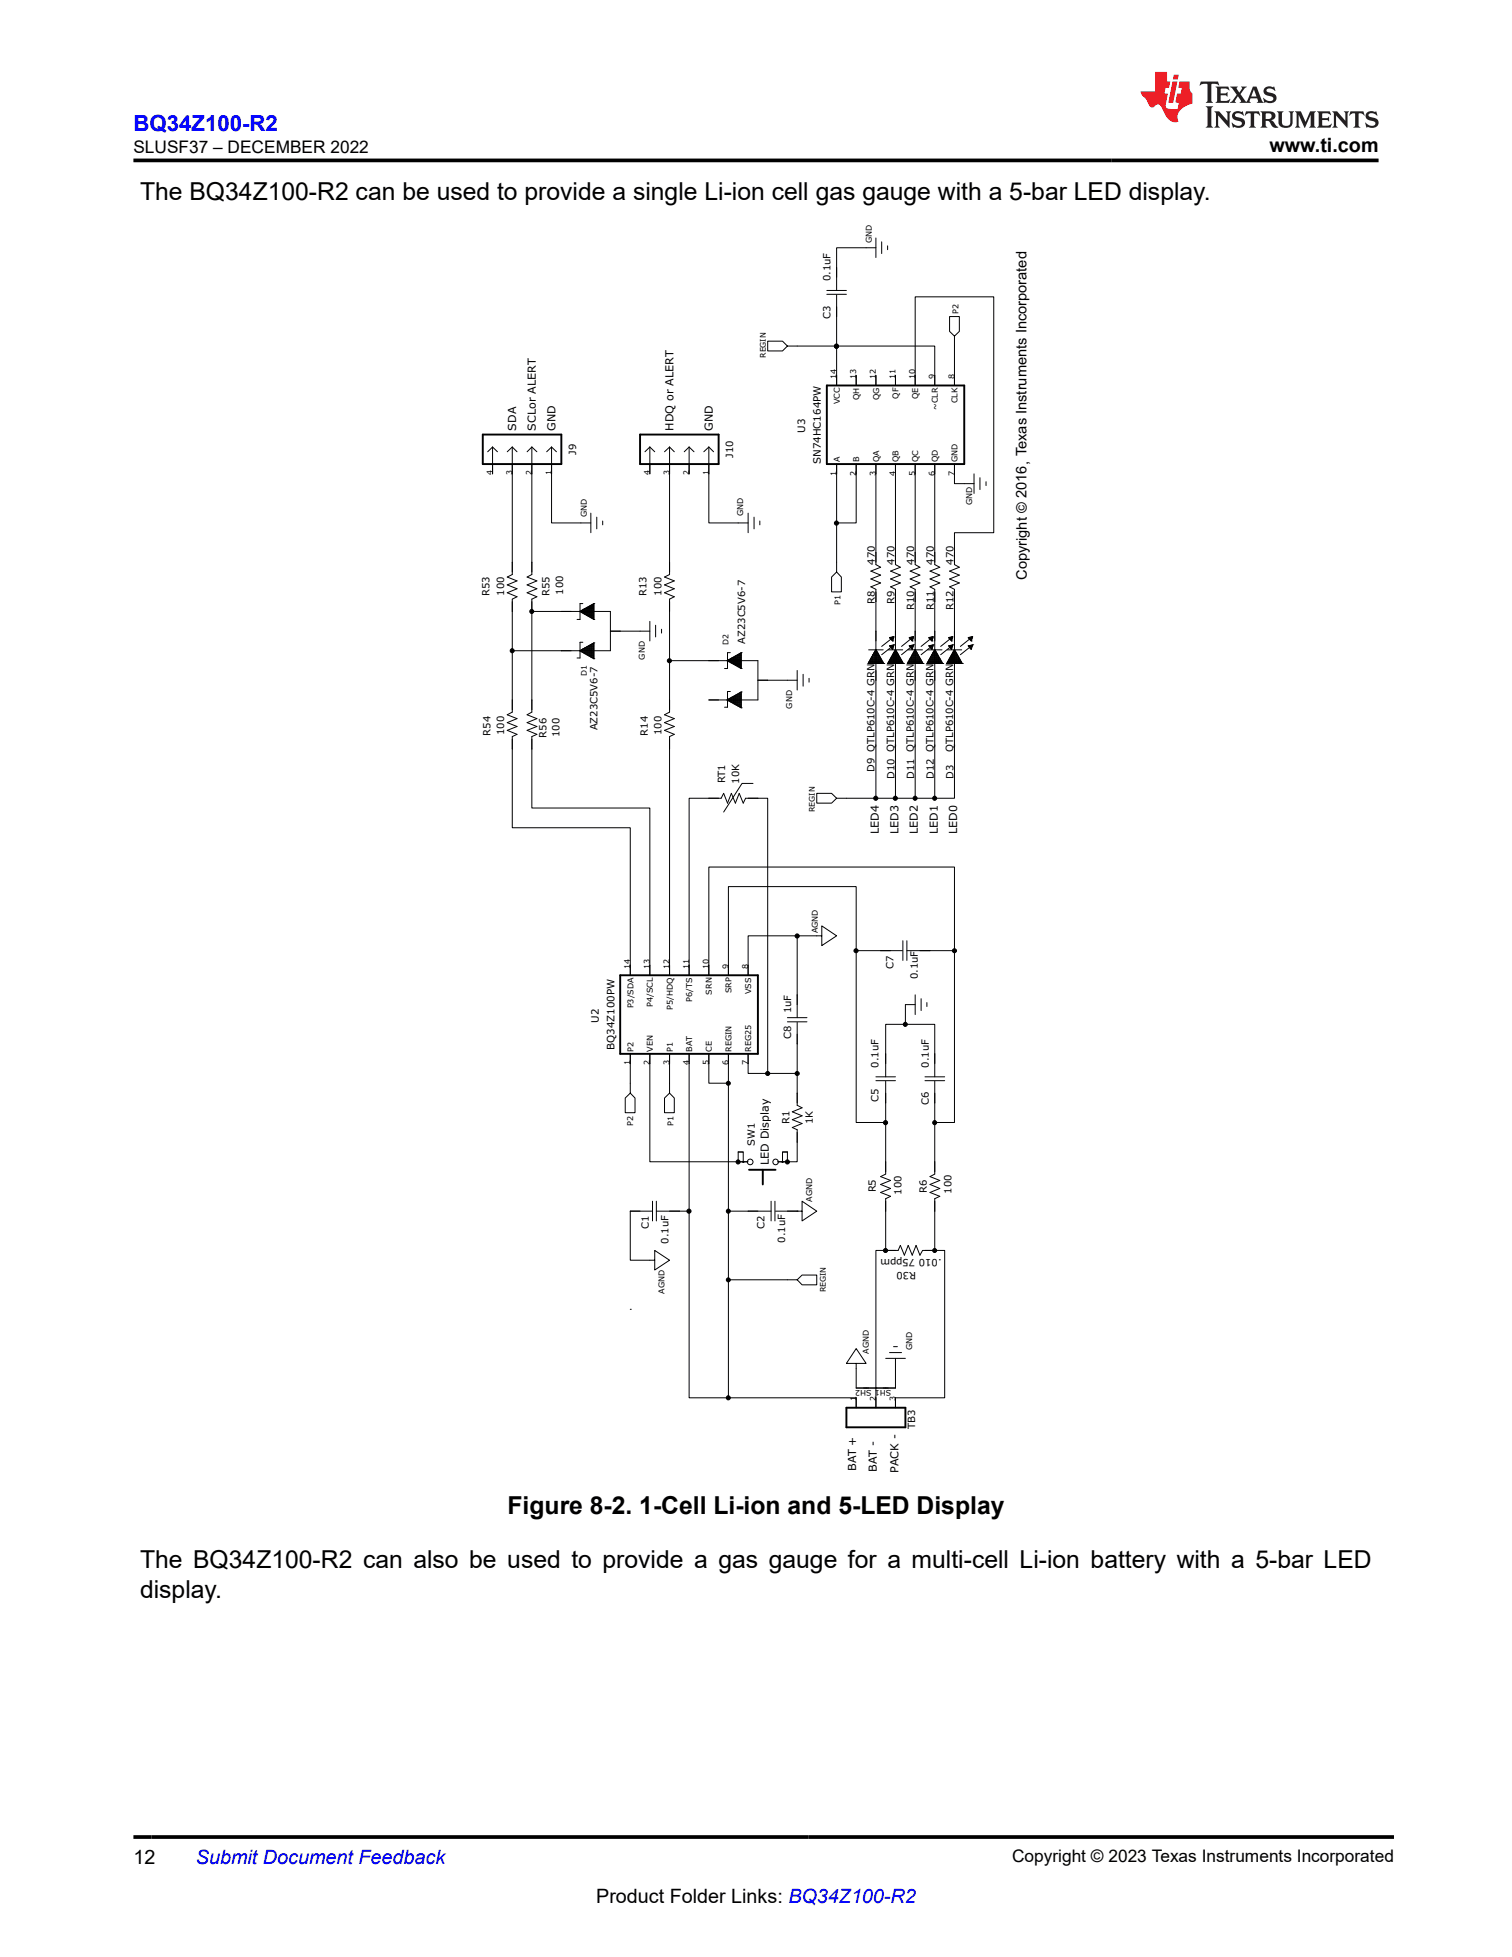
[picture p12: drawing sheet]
<svg xmlns="http://www.w3.org/2000/svg" width="216mm" height="279mm" viewBox="0 0 216 279" stroke-linecap="round" stroke-linejoin="round" font-family="sans-serif">
<g fill="none" stroke="#000" stroke-width=".14">
<path d="M125.1 35.4h-5.6v6.1M125.1 34v2.8M125.9 34.5v1.7M126.7 35.1v.5M118.1 41.5h2.8M118.1 42h2.8M119.5 42.1v7.3h-7.1l-.7-.7h-2.1v1.4h2.1l.7-.7M119.5 55v-5.6h14v5.6M122.3 53.6v1.4M125.1 53.6v1.4M127.9 53.6v1.4M130.7 55v-12.6h11.2v33.7h-5.6v4.5l.7 .4-1.4 .5 1.4 .6-1.4 .6 1.4 .5-1.4 .6 .7 .3v29.9h-5.6"/>
<path d="M136.3 48l-.7-.7v-2.1h1.4v2.1l-.7 .7v7M70.3 63.8v3.9M70.3 63.8l.7 .7M70.3 63.8l-.7 .7M73.1 63.8v18.2l-.7 .4 1.4 .5-1.4 .6 1.4 .6-1.4 .5 1.4 .6-.7 .3v7.4h14.1v-5.6h-11.3M73.1 63.8l.7 .7M73.1 63.8l-.7 .7M75.9 63.8v18.2l-.6 .4 1.4 .5-1.4 .6 1.4 .6-1.4 .5 1.4 .6-.8 .3v16.2l-.6 .3 1.4 .6-1.4 .6 1.4 .5-1.4 .6 1.4 .5-.8 .4v10.2h16.9v23.8M75.9 63.8l.8 .7M75.9 63.8l-.6 .7M78.8 63.8v10.9h5.6M78.8 63.8l.7 .7"/>
<path d="M78.8 63.8l-.7 .7M84.4 73.3v2.8M85.2 73.8v1.7M86.1 74.4v.5M92.8 63.8v3.9M92.8 63.8l.7 .7M92.8 63.8l-.7 .7M95.6 63.8v18.2l-.7 .4 1.4 .5-1.4 .6 1.4 .6-1.4 .5 1.4 .6-.7 .3v8.8M95.6 63.8l.7 .7M95.6 63.8l-.7 .7M98.4 63.8v3.9M98.4 63.8l.7 .7"/>
<path d="M98.4 63.8l-.7 .7M101.2 63.8v10.9h5.6M101.2 63.8l.7 .7M101.2 63.8l-.7 .7M106.8 73.3v2.8M107.7 73.8v1.7M108.5 74.4v.5M119.5 74.7v7l.6 .7v2.1h-1.4v-2.1l.8-.7M119.5 66.3v8.4h2.8v-8.4M125.1 66.3v14.3l.6 .4-1.3 .5 1.3 .6-1.3 .6 1.3 .5-1.3 .6 .7 .3v29.9M127.9 66.3v14.3l.7 .4-1.4 .5 1.4 .6-1.4 .6 1.4 .5-1.4 .6 .7 .3v29.9h-2.8M130.7 66.3v14.3l.7 .4-1.4 .5 1.4 .6-1.4 .6 1.4 .5-1.4 .6 .7 .3v29.9h-2.8"/>
<path d="M133.5 66.3v14.3l.7 .4-1.4 .5 1.4 .6-1.4 .6 1.4 .5-1.4 .6 .7 .3v29.9M136.3 66.3v2.7h2.8M139.1 67.7v2.7M139.9 68.2v1.7M140.8 68.8v.5M73.1 92.9v8.8l-.7 .3 1.4 .6-1.4 .6 1.4 .5-1.4 .6 1.4 .5-.7 .4v13h16.9v21M82.8 87.3l2-1.1v2.2zM82.8 92.9l2-1.1v2.2zM82.9 87.2v.2M82.9 92.8v.2M83 87.2h1.8M83 92.8h1.8"/>
<path d="M83 87.4h1.8M83 93.1h1.8M83.1 87.1v.4M83.1 92.8v.3M83.2 86.2h-.4v2.2h-.4M83.2 91.7h-.4v2.2h-.4M83.2 87v.5M83.2 87h1.6M83.3 87.6h1.5M83.3 93.2h1.5M83.4 87v.6M83.4 92.6v.7"/>
<path d="M83.5 86.9h1.3M83.5 92.5h1.3M83.5 86.9v.8h1.3M83.5 92.5v.8h1.3M83.7 86.8v1M83.7 92.4v1M83.8 87.9h1M83.8 86.7h1M83.8 93.5h1M83.8 92.3h1M83.8 86.7v1.2M83.8 92.3v1.2"/>
<path d="M83.9 86.7v1.3M83.9 92.3v1.3M84 88h.8M84 86.6h.8M84 93.6h.8M84 92.2h.8M84.1 86.6v1.4M84.1 92.2v1.4M84.2 86.5v1.6M84.2 92.1v1.6M84.3 88.1h.5M84.3 86.4h.5"/>
<path d="M84.3 93.8h.5M84.3 92.1h.5M84.4 86.4v1.8M84.4 92v1.8M84.5 86.3v1.9M84.5 92v1.9M84.5 88.3h.3M84.5 86.3h.3M84.5 93.9h.3M84.5 91.9h.3M84.7 86.3v2M84.7 91.9v2"/>
<path d="M84.8 88.4h.1M84.8 86.2h.1M84.8 94h.1M84.8 91.8h.1M84.8 86.2v2.2M84.8 91.8v2.2M84.8 92.6l-1.6 .1v.5M87.2 90.1h5.6M92.8 88.7v2.8M93.6 89.3v1.6M94.5 89.8v.6M101.2 99.9h7v-5.6h-12.6v7.4l-.7 .3 1.4 .6-1.4 .6 1.4 .5-1.4 .6 1.4 .5-.7 .4v34"/>
<path d="M103.8 94.3l2-1.1v2.2zM103.8 99.9l2-1.1v2.3zM104 94.2v.2M104 99.8v.2M104 94.2h1.8M104 99.8h1.8M104.1 94.4h1.7M104.2 94.2v.3M104.2 99.8v.3M104.3 93.2h-.4v2.2h-.4M104.3 98.7h-.4v2.3h-.4M104.3 94.6h1.5"/>
<path d="M104.4 94v.7M104.4 99.6v.7M104.5 93.9h1.3M104.5 99.5h1.3M104.6 93.9v.8h1.2M104.6 99.5v.8h1.2M104.7 93.8v1M104.7 99.4v1M104.8 93.8h1M104.8 94.9h1M104.8 99.4h1M104.9 93.8v1.1"/>
<path d="M104.9 99.4v1.1M105 93.7v1.3M105 99.3v1.3M105.1 93.6h.7M105.1 95h.7M105.1 99.2h.7M105.1 93.6v1.4M105.1 99.2v1.5M105.3 93.5v1.6M105.3 99.1v1.6M105.3 93.5h.5M105.3 95.2h.5"/>
<path d="M105.3 99.1h.5M105.4 93.4v1.8M105.4 99v1.8M105.6 93.3v2M105.6 99v1.9M105.6 93.3h.2M105.6 95.3h.2M105.6 98.9h.2M105.7 93.3v2.1M105.7 98.9v2.1M105.8 95.4h.1M105.8 93.2h.1"/>
<path d="M105.8 98.8h.1M105.8 93.2v2.2M105.8 98.8v2.3M105.8 94l-1.5 .1v.5M105.8 99.7h-1.5v.5M108.2 97.1h5.6M113.8 95.7v2.8M114.7 96.3v1.7M115.5 96.8v.6M123.9 94.7h.1M123.9 94.7h2.3M124 92.8h2.1"/>
<path d="M124 94.6h2.1M124.2 94.3h1.7M124.2 94.2v.5M124.3 94.2h1.6M124.3 94h1.5M124.4 94v.7M124.4 93.9h1.3M124.5 93.8h1.1M124.5 93.7v1M124.6 93.6h1M124.6 93.5h.9v1.2M124.6 93.4v1.3"/>
<path d="M124.7 93.3h.7M124.9 93.1h.3M124.9 92.9v1.8M125 92.9h.1M125.1 92.7l1.1 2h-2.3zM125.2 93v1.7M125.3 93.2h-.5v1.5M125.3 93.2v1.5M125.6 93.7v1M125.7 94v.7M125.9 94.2v.5M126 94.4h-1.9v.3"/>
<path d="M126.1 94.5v.2M126.2 94.7h.1M126.7 94.7h.1M126.7 94.7h2.3M126.8 92.8h2.1M126.8 94.6h2.1M127 94.3h1.8M127 92.2l.7-.1-.2 .6zM127 92.2h.1M127 91l.7-.1-.2 .6zM127 91h.1M127 92.2h.6"/>
<path d="M127 91.1h.6M127 94.2v.5M127.1 94.2h1.5M127.1 92.3h.4M127.1 94h1.5M127.2 91v.2M127.2 92.2v.2M127.2 94v.7M127.2 91.2h.3M127.2 93.9h1.3M127.2 92.5h.3M127.3 93.8h1.1"/>
<path d="M127.3 91v.4M127.3 92.2v.3M127.3 93.7v1M127.3 91.4h.2M127.4 92.6h.1M127.4 93.6h1M127.4 90.9h.3M127.5 91.5h.1M127.5 93.5h.8v1.2M127.5 90.9v.6M127.5 92.1v.6M127.5 93.4v1.3"/>
<path d="M127.5 91l-1.6 1.3M127.5 92.2l-1.6 1.3M127.5 93.3h.7M127.6 90.9v.2M127.6 92.1v.2M127.6 93.2v1.5M127.6 93.2h.5M127.7 92.1h.1M127.7 93.1h.3M127.7 92.9v1.8M127.8 92.9h.2M127.9 92.7l1.1 2h-2.3z"/>
<path d="M128 93v1.7M128.1 93.2v1.5M128.4 93.7v1M128.6 94v.7M128.7 94.2v.5M128.8 94.4h-1.9v.3M128.9 94.5v.2M129 94.7h.1M129.6 94.7h.1M129.6 94.7h2.2M129.6 92.8h2.1M129.6 94.6h2.1"/>
<path d="M129.8 94.3h1.7M129.8 92.2l.6-.1-.1 .6zM129.8 92.2h.1M129.8 91l.6-.1-.1 .6zM129.8 91h.1M129.8 92.2h.6M129.8 91.1h.6M129.8 94.2v.5M129.9 94.2h1.6M129.9 92.3h.5M129.9 94h1.5M130 91.2h.4"/>
<path d="M130 91v.2M130 92.2v.2M130 94v.7M130 93.9h1.3M130 92.5h.3M130.1 93.8h1.1M130.1 91.4h.2M130.1 91v.4M130.1 92.2v.3M130.1 93.7v1M130.2 92.6h.1M130.2 93.6h1"/>
<path d="M130.2 90.9h.2M130.3 91.5h.1M130.3 93.5h.8v1.2M130.3 90.9v.6M130.3 92.1v.6M130.3 93.4v1.3M130.3 91l-1.6 1.3M130.3 92.2l-1.6 1.3M130.3 93.3h.7M130.4 90.9v.2M130.4 92.1v.2M130.4 93.2v1.5"/>
<path d="M130.4 93.2h.5M130.4 92.1h.1M130.5 93.1h.3M130.5 92.9v1.8M130.6 92.9h.2M130.7 92.7l1.1 2h-2.2zM130.8 93v1.7M131 93.2v1.5M131.2 93.7v1M131.4 94v.7M131.5 94.2v.5M131.6 94.4h-1.9v.3"/>
<path d="M131.7 94.5v.2M131.8 94.7h.1M132.4 94.7h.1M132.4 94.7h2.2M132.4 92.8h2.1M132.4 94.6h2.1M132.5 94.5v.2M132.5 94.4h1.9M132.6 94.3h1.8M132.6 92.2l.7-.1-.2 .6zM132.6 92.2h.1M132.6 91l.7-.1-.2 .6z"/>
<path d="M132.6 91h.1M132.6 92.2h.6M132.6 91.1h.6M132.6 94.2v.5M132.7 94.2h1.6M132.7 92.3h.5M132.8 94h1.4M132.8 91.2h.4M132.8 91v.2M132.8 92.2v.2M132.8 94v.7M132.8 93.9h1.3"/>
<path d="M132.8 92.5h.3M132.9 93.8h1.1M132.9 91.4h.2M132.9 91v.4M132.9 92.2v.3M132.9 93.7v1M133 92.6h.1M133 93.6h1M133.1 90.9h.2M133.1 91.5h.1M133.1 93.5h.8v1.2M133.1 90.9v.6"/>
<path d="M133.1 92.1v.6M133.1 93.4v1.3M133.1 91l-1.6 1.3M133.1 92.2l-1.6 1.3M133.1 93.3h.7M133.2 90.9v.2M133.2 92.1v.2M133.2 93.2v1.5M133.2 93.2h.5M133.3 92.1h.1M133.3 93.1h.3M133.3 92.9v1.8"/>
<path d="M133.4 92.9h.2M133.5 92.7l1.1 2h-2.2zM133.6 93v1.7M133.7 93.2v1.5M134 93.7v1M134.2 94v.7M134.3 94.2v.5M134.5 94.5v.2M134.6 94.7h.1M135.2 94.7h.1M135.2 94.7h2.2M135.3 92.8h2"/>
<path d="M135.3 94.6h2M135.3 94.5v.2M135.3 94.4h1.9M135.4 94.3h1.8M135.5 92.2l.6-.1-.2 .6zM135.5 92.2h.1M135.5 91l.6-.1-.2 .6zM135.5 91h.1M135.5 92.2h.5M135.5 91.1h.5M135.5 94.2v.5M135.5 94.2h1.6"/>
<path d="M135.5 92.3h.5M135.5 94h1.5M135.6 91.2h.4M135.6 91v.2M135.6 92.2v.2M135.6 94v.7M135.6 93.9h1.3M135.6 92.5h.4M135.7 93.8h1.2M135.7 91.4h.2M135.7 91v.4M135.7 92.2v.3"/>
<path d="M135.7 93.7v1M135.8 92.6h.1M135.8 93.6h1M135.8 90.9h.3M135.9 91.5h.1M135.9 93.5h.8v1.2M135.9 90.9v.6M135.9 92.1v.6M135.9 93.4v1.3M135.9 91l-1.6 1.3M135.9 92.2l-1.6 1.3M136 93.3h.6"/>
<path d="M136 90.9v.2M136 92.1v.2M136 93.2v1.5M136 93.2h.5M136.1 92.1h.1M136.1 93.1h.3M136.1 92.9v1.8M136.2 92.9h.2M136.3 92.7l1.1 2h-2.2zM136.4 93v1.7M136.6 93.2v1.5M136.9 93.7v1"/>
<path d="M137 94v.7M137.1 94.2v.5M137.3 94.5v.2M137.4 94.7h.1M138.3 92.2l.6-.1-.2 .6zM138.3 92.2h.1M138.3 91l.6-.1-.2 .6zM138.3 91h.1M138.3 92.2h.5M138.3 91.1h.5M138.3 92.3h.5M138.4 91.2h.4"/>
<path d="M138.4 91v.2M138.4 92.2v.2M138.4 92.5h.4M138.5 91.4h.2M138.5 91v.4M138.5 92.2v.3M138.6 92.6h.1M138.7 90.9h.2M138.7 91.5h.1M138.7 90.9v.6M138.7 92.1v.6M138.7 91l-1.6 1.3"/>
<path d="M138.7 92.2l-1.6 1.3M138.8 90.9v.2M138.8 92.1v.2M138.9 92.1h.1M104.1 100.1h1.7M104.3 100.2h1.5M104.8 100.5h1M105.1 100.6h.7M105.3 100.8h.5M105.6 100.9h.2M105.8 101.1h.1M107.5 111.8h-1.5l-2.7 4.1"/>
<path d="M119.5 114l-.8 .7h-2.1v-1.4h2.1l.8 .7h5.6M98.4 139.2v-25.2h4.6l.3-.7 .6 1.4 .5-1.4 .6 1.4 .6-1.4 .5 1.4 .4-.7h3.1v39.3h4.2M113.8 133.6h-7v5.6M117.3 133.6v-1.4l2.2 1.4-2.2 1.4v-1.4h-3.5v11.7M122.3 135.7v24.6h4.2M122.3 135.7v-9.1h-18.3v12.6M122.3 135.7h6.6M128.9 134.3v2.8M129.5 135.7h6.8M129.5 134.3v2.8M136.3 135.7v24.6h-2.8M136.3 135.7v-11.9h-35.1v15.4"/>
<path d="M90 150.5v5.6l.7 .7v2.1h-1.4v-2.1l.7-.7M92.8 150.5v15.4h12.6M95.6 150.5v5.6l.7 .7v2.1h-1.4v-2.1l.7-.7M98.4 150.5v22.4h-4.7M101.2 150.5v4.1h2.8M104 150.5v49.1M106.8 150.5v2.8h2.8M112.4 145.3h2.8M112.4 145.9h2.8M113.8 146v11.8l.7 .4-1.4 .5 1.4 .6-1.4 .6 1.4 .5-1.4 .6 .7 .3v4.6h-1.4M125.1 153.7h2.8M125.1 154.3h2.8"/>
<path d="M126.5 154.4v13.2l-.8 .4 1.5 .5-1.5 .6 1.5 .6-1.5 .5 1.5 .6-.7 .3v7.4M129.3 146.2h-2.8v7.5M130.7 143.4h-1.4v2.8h4.2v7.5M130.7 142v2.8M131.5 142.6v1.7M132.1 153.7h2.8M132.1 154.3h2.8M132.4 143.1v.6M133.5 154.4v13.2l-.7 .4 1.4 .5-1.4 .6 1.4 .6-1.4 .5 1.4 .6-.7 .3v7.4M93.1 172.9h-3.1v7h3.5v-1.4l2.1 1.4-2.1 1.4v-1.4M93.2 171.5v2.8M93.7 171.5v2.8"/>
<path d="M98.4 172.9v26.7h5.6M104 172.9h6.1M105.4 164.5h.7v1.4M105.4 164.5v1.4M105.4 165.9h1.4M105.4 164.5h.7M106.1 165.8h.1v.2h-.1zM110.1 171.5v2.8M110.7 171.5v2.8M110.7 172.9h3.8v1.4l2.1-1.4-2.1-1.4v1.4M111 165.9h1.4M111.7 165.8h.1v.2h-.1z"/>
<path d="M111.7 164.5h.7M112.4 164.5h-.7v1.4M112.4 164.5v1.4M113.8 172.9h.1M126.5 178.5h-1.4v22.5M126.5 178.5h1.7l.4-.7 .5 1.4 .6-1.4 .6 1.4 .5-1.4 .6 1.4 .3-.7h1.8M133.5 178.5h1.4v21.1h-7v1.4M90 186.9h.1M104 182.7h9.8l.7-.7h2.1v1.4h-2.1l-.7-.7M104 199.6h18.3v1.4M125.1 198.2h.1M126.5 193.9h2.8"/>
<path d="M127 193.1h1.7M127.6 192.3h.5M127.9 193.9v4.3h-5.6v-3.5h1.4l-1.4-2.2-1.4 2.2h1.4"/>
<circle cx="119.4" cy="49.4" r=".3"/>
<circle cx="119.4" cy="74.7" r=".3"/>
<circle cx="73.1" cy="92.9" r=".29"/>
<circle cx="75.9" cy="87.3" r=".29"/>
<circle cx="95.6" cy="94.3" r=".29"/>
<circle cx="125" cy="114" r=".3"/>
<circle cx="127.8" cy="114" r=".3"/>
<circle cx="130.7" cy="114" r=".29"/>
<circle cx="133.5" cy="114" r=".29"/>
<circle cx="113.8" cy="133.6" r=".3"/>
<circle cx="122.2" cy="135.7" r=".29"/>
<circle cx="136.3" cy="135.7" r=".29"/>
<circle cx="104" cy="154.7" r=".29"/>
<circle cx="109.6" cy="153.3" r=".29"/>
<circle cx="113.8" cy="153.3" r=".29"/>
<circle cx="129.3" cy="146.2" r=".29"/>
<circle cx="98.4" cy="172.9" r=".3"/>
<circle cx="104" cy="172.9" r=".29"/>
<circle cx="105.4" cy="165.9" r=".29"/>
<circle cx="107.1" cy="165.9" r=".4"/>
<circle cx="110.7" cy="165.9" r=".4"/>
<circle cx="112.4" cy="165.9" r=".3"/>
<circle cx="126.4" cy="178.5" r=".29"/>
<circle cx="126.4" cy="160.3" r=".3"/>
<circle cx="133.5" cy="160.3" r=".29"/>
<circle cx="133.5" cy="178.5" r=".29"/>
<circle cx="104" cy="199.6" r=".29"/>
<circle cx="104" cy="182.7" r=".29"/>
</g>
<path d="M118.1 55h19.6v11.3h-19.6zM68.9 62h11.3v4.3h-11.3zM91.4 62h11.2v4.3h-11.2zM88.6 139.2h19.6v11.3h-19.6zM107 167h3.7M108.9 167v2.1M120.9 201h8.4v2.8h-8.4z" fill="none" stroke="#000" stroke-width=".28"/>
<g fill="#000">
<circle cx="119.4" cy="49.4" r=".3"/>
<circle cx="119.4" cy="74.7" r=".3"/>
<circle cx="73.1" cy="92.9" r=".29"/>
<circle cx="75.9" cy="87.3" r=".29"/>
<circle cx="95.6" cy="94.3" r=".29"/>
<circle cx="125" cy="114" r=".3"/>
<circle cx="127.8" cy="114" r=".3"/>
<circle cx="130.7" cy="114" r=".29"/>
<circle cx="133.5" cy="114" r=".29"/>
<circle cx="113.8" cy="133.6" r=".3"/>
<circle cx="122.2" cy="135.7" r=".29"/>
<circle cx="136.3" cy="135.7" r=".29"/>
<circle cx="104" cy="154.7" r=".29"/>
<circle cx="109.6" cy="153.3" r=".29"/>
<circle cx="113.8" cy="153.3" r=".29"/>
<circle cx="129.3" cy="146.2" r=".29"/>
<circle cx="98.4" cy="172.9" r=".3"/>
<circle cx="104" cy="172.9" r=".29"/>
<circle cx="105.4" cy="165.9" r=".29"/>
<circle cx="112.4" cy="165.9" r=".3"/>
<circle cx="126.4" cy="178.5" r=".29"/>
<circle cx="126.4" cy="160.3" r=".3"/>
<circle cx="133.5" cy="160.3" r=".29"/>
<circle cx="133.5" cy="178.5" r=".29"/>
<circle cx="104" cy="199.6" r=".29"/>
<circle cx="104" cy="182.7" r=".29"/>
</g>
<path d="M171.5 11.6l-.2 .6a1.04 1.04 0 0 1 1.1-.2v2.3l-.2 .4h1l-.2-.4v-2.2a.65 .65 0 0 1 .9 0l.2 .1-.2-.6zM173.6 12.4l.2 .3v1.6l-.2 .4h1.9l.1-.6a1.17 1.17 0 0 1-1.3 .3v-.8h.6l.4 .2v-.7l-.4 .2h-.6v-.5l.2-.2a1.36 1.36 0 0 1 1.1 .3l-.2-.5zM175.7 12.4l.9 1.1-.6 .8-.4 .4h.9l-.2-.2 .5-.8 .4 .8-.2 .2h1.6l-.2-.2 .2-.5h.9l.1 .5-.1 .2h.9l-.2-.4-.8-1.9h-.5l-.7 1.8-.2 .3-.9-1.1 .9-1h-.8l.2 .2-.4 .6-.4-.6 .2-.2zM179 12.8l.4 1h-.7zM180.7 12.5a.65 .65 0 0 0-.2 .7 .65 .65 0 0 0 .6 .5l.6 .1 .1 .3a.73 .73 0 0 1-1.2 0l-.2-.1 .1 .7 .2-.1h.2a.96 .96 0 0 0 1.4-.6 .7 .7 0 0 0-.7-.7l-.6-.2-.2-.2 .1-.1a1.09 1.09 0 0 1 1.2 .2l-.2-.6-.1 .1-.1-.1a1.05 1.05 0 0 0-1 .1zM172.2 15.2l.2 .4v2.2l-.2 .4h1l-.2-.4v-2.2l.2-.4zM173.4 15.9l.2 .4v1.5l-.2 .4h.8l-.3-.4 .1-1.3 1.6 1.8v-2l.2-.4h-.7l.1 .2 .1 1.1-1.2-1.3zM176.2 16a.65 .65 0 0 0-.2 .8 .65 .65 0 0 0 .6 .4l.6 .2 .1 .2a.73 .73 0 0 1-1.2 .1l-.2-.2 .1 .7 .2-.1 .2 .1a.96 .96 0 0 0 1.4-.7 .7 .7 0 0 0-.7-.7l-.6-.1-.2-.3 .1-.1a1.09 1.09 0 0 1 1.2 .2l-.1-.6-.2 .1-.1-.1a1.07 1.07 0 0 0-1 .1zM177.9 15.9l-.1 .6a.63 .63 0 0 1 .8-.3v1.6v.2l-.3 .2h1l-.2-.2v-.2v-1.6a.66 .66 0 0 1 .8 .3l-.1-.6zM180 15.9l.2 .4v1.5l-.2 .4h1l-.2-.2-.1-.7h.3a.87 .87 0 0 1 .6 .7 .64 .64 0 0 0 .9 .1l-.2-.1-.5-.7-.3-.1a.61 .61 0 0 0 .6-.6 .61 .61 0 0 0-.5-.7zM180.8 16.2h.1a.47 .47 0 0 1 .5 .1 .47 .47 0 0 1 .1 .5l-.1 .1-.7 .1zM182.3 15.9l.2 .2a2.27 2.27 0 0 0 .4 2 1.04 1.04 0 0 0 1.7-.7v-1.3l.2-.2h-.8l.2 .4v1.1a.6 .6 0 0 1-.6 .6 .6 .6 0 0 1-.6-.6v-1.1l.3-.4zM184.9 15.9l.2 .4v1.5l-.2 .4h.8l-.3-.4v-1.4l.9 1.9 .9-1.9v1.4l-.3 .4h1l-.2-.4v-1.5l.2-.4h-.8l-.7 1.5-.6-1.5zM188.1 15.9l.2 .4v1.5l-.2 .4h1.9l.1-.6a1.17 1.17 0 0 1-1.3 .3v-.8h.6l.4 .2v-.6l-.4 .2h-.6v-.6l.2-.1a1.36 1.36 0 0 1 1.1 .2l-.2-.5zM190.2 15.9l.3 .4v1.5l-.3 .4h.8l-.2-.4v-1.3l1.6 1.8v-2l.2-.4h-.7l.2 .2v1.1l-1.2-1.3zM192.8 15.9l-.1 .6a.63 .63 0 0 1 .8-.3v1.6v.2l-.3 .2h1l-.2-.2v-.2v-1.6a.81 .81 0 0 1 .9 .3l-.2-.6zM195.2 16a.65 .65 0 0 0-.2 .8 .65 .65 0 0 0 .6 .4l.6 .2 .2 .2a.73 .73 0 0 1-1.2 .1l-.3-.2 .2 .7 .2-.1 .1 .1a.96 .96 0 0 0 1.4-.7 .7 .7 0 0 0-.7-.7l-.6-.1-.1-.3 .1-.1a1.09 1.09 0 0 1 1.2 .2l-.2-.6-.2 .1-.1-.1a1.06 1.06 0 0 0-1 .1z" fill="#231f20"/>
<path d="M164.9 10.3v2.7h-2a1.67 1.67 0 0 0 .7 1.1l.2 .3a1.21 1.21 0 0 0 .7 1l.3-.1a.59 .59 0 0 1 .5-.4 .59 .59 0 0 1 .5 .3l.2 .4a2.42 2.42 0 0 0 1.7 1.9l.5-.1a1.76 1.76 0 0 1 1.1-2.3l1-.3v-1.5a.91 .91 0 0 1-.4-.8v-.9h-1.5l-.2 .9h.6l-.2 .9h-.5l-.2 .9v.3l.4 .1-.1 .9h-.7a.92 .92 0 0 1-1.1-.4l.4-1.8h-.5l.1-.9h.5l.2-.9h-.5v-1.3zM167.4 11.6l-.6 3.1h.7l.6-3.1zM167.6 10.7l-.1 .6h.7l.1-.6z" fill="#ed1c24"/>
<path d="M19 22.9h177.8M19 262.3h180" fill="none" stroke="#000" stroke-width=".53"/>
<g font-size="3.5">
<text x="20" y="28.5">The BQ34Z100-R2 can be used to provide a single Li-ion cell gas gauge with a 5-bar LED display.</text>
<text x="72.5" y="216.1">Figure 8-2. 1-Cell Li-ion and 5-LED Display</text>
<text x="20" y="223.9">The BQ34Z100-R2 can also be used to provide a gas gauge for a multi-cell Li-ion battery with a 5-bar LED</text>
<text x="20" y="228.1">display.</text>
</g>
<text font-size="3.2" fill="#00f" x="19" y="18.7">BQ34Z100-R2</text>
<g font-size="2.8">
<text x="181.3" y="21.8">www.ti.com</text>
<text x="19" y="266.1">12</text>
<text x="85.1" y="271.7">Product Folder Links: BQ34Z100-R2</text>
</g>
<text font-size="2.8" fill="#00f" x="28" y="266.1">Submit Document Feedback</text>
<g font-size="2.5">
<text x="19" y="21.9">SLUSF37 – DECEMBER 2022</text>
<text x="144.5" y="265.8">Copyright © 2023 Texas Instruments Incorporated</text>
</g>
<text font-size="2.1" x="146.6" y="82.8" transform="rotate(-90 146.6 82.8)">Copyright © 2016, Texas Instruments Incorporated</text>
<g font-size="1.6">
<text x="73.7" y="61.5" transform="rotate(-90 73.7 61.5)">SDA</text>
<text x="76.5" y="61.5" transform="rotate(-90 76.5 61.5)">SCLor ALERT</text>
<text x="79.3" y="61.5" transform="rotate(-90 79.3 61.5)">GND</text>
<text x="96.2" y="61.5" transform="rotate(-90 96.2 61.5)">HDQ or ALERT</text>
<text x="101.8" y="61.5" transform="rotate(-90 101.8 61.5)">GND</text>
<text x="125.5" y="119.1" transform="rotate(-90 125.5 119.1)">LED4</text>
<text x="128.3" y="119.1" transform="rotate(-90 128.3 119.1)">LED3</text>
<text x="131.1" y="119.1" transform="rotate(-90 131.1 119.1)">LED2</text>
<text x="133.9" y="119.1" transform="rotate(-90 133.9 119.1)">LED1</text>
<text x="136.7" y="119.1" transform="rotate(-90 136.7 119.1)">LED0</text>
<text x="109.8" y="166.3" transform="rotate(-90 109.8 166.3)">LED Display</text>
<text x="122.3" y="210" transform="rotate(-90 122.3 210)">BAT +</text>
<text x="125.2" y="210.1" transform="rotate(-90 125.2 210.1)">BAT -</text>
<text x="128.3" y="210.3" transform="rotate(-90 128.3 210.3)">PACK -</text>
</g>
<g font-size="1.5">
<text x="115" y="61.8" transform="rotate(-90 115 61.8)">U3</text>
<text x="117.2" y="66.3" transform="rotate(-90 117.2 66.3)">SN74HC164PW</text>
<text x="85.5" y="146" transform="rotate(-90 85.5 146)">U2</text>
<text x="87.7" y="149.9" transform="rotate(-90 87.7 149.9)">BQ34Z100PW</text>
</g>
<g font-size="1.4">
<text x="118.6" y="40.2" transform="rotate(-90 118.6 40.2)">0.1uF</text>
<text x="118.6" y="45.6" transform="rotate(-90 118.6 45.6)">C3</text>
<text x="82.3" y="64.9" transform="rotate(-90 82.3 64.9)">J9</text>
<text x="104.7" y="65.4" transform="rotate(-90 104.7 65.4)">J10</text>
<text x="124.9" y="80.6" transform="rotate(-90 124.9 80.6)">470</text>
<text x="127.7" y="80.6" transform="rotate(-90 127.7 80.6)">470</text>
<text x="130.5" y="80.6" transform="rotate(-90 130.5 80.6)">470</text>
<text x="133.3" y="80.6" transform="rotate(-90 133.3 80.6)">470</text>
<text x="136.1" y="80.6" transform="rotate(-90 136.1 80.6)">470</text>
<text x="69.9" y="85.1" transform="rotate(-90 69.9 85.1)">R53</text>
<text x="72" y="85" transform="rotate(-90 72 85)">100</text>
<text x="78.4" y="85.1" transform="rotate(-90 78.4 85.1)">R55</text>
<text x="80.4" y="84.9" transform="rotate(-90 80.4 84.9)">100</text>
<text x="92.3" y="85.1" transform="rotate(-90 92.3 85.1)">R13</text>
<text x="94.5" y="85" transform="rotate(-90 94.5 85)">100</text>
<text x="124.9" y="86.2" transform="rotate(-90 124.9 86.2)">R8</text>
<text x="127.7" y="86.2" transform="rotate(-90 127.7 86.2)">R9</text>
<text x="130.5" y="87.1" transform="rotate(-90 130.5 87.1)">R10</text>
<text x="133.3" y="87.1" transform="rotate(-90 133.3 87.1)">R11</text>
<text x="136.1" y="87.1" transform="rotate(-90 136.1 87.1)">R12</text>
<text x="106.4" y="91.9" transform="rotate(-90 106.4 91.9)">AZ23C5V6-7</text>
<text x="70" y="105" transform="rotate(-90 70 105)">R54</text>
<text x="72" y="104.9" transform="rotate(-90 72 104.9)">100</text>
<text x="78" y="105.3" transform="rotate(-90 78 105.3)">R56</text>
<text x="79.9" y="105.2" transform="rotate(-90 79.9 105.2)">100</text>
<text x="85.3" y="104.3" transform="rotate(-90 85.3 104.3)">AZ23C5V6-7</text>
<text x="92.5" y="105" transform="rotate(-90 92.5 105)">R14</text>
<text x="94.5" y="104.9" transform="rotate(-90 94.5 104.9)">100</text>
<text x="136.1" y="107.4" transform="rotate(-90 136.1 107.4)">QTLP610C-4 GRN</text>
<text x="103.6" y="111.8" transform="rotate(-90 103.6 111.8)">RT1</text>
<text x="105.5" y="111.9" transform="rotate(-90 105.5 111.9)">10K</text>
<text x="124.9" y="110.2" transform="rotate(-90 124.9 110.2)">D9 QTLP610C-4 GRN</text>
<text x="127.7" y="111.2" transform="rotate(-90 127.7 111.2)">D10 QTLP610C-4 GRN</text>
<text x="130.5" y="111.2" transform="rotate(-90 130.5 111.2)">D11 QTLP610C-4 GRN</text>
<text x="133.3" y="111.2" transform="rotate(-90 133.3 111.2)">D12 QTLP610C-4 GRN</text>
<text x="136.1" y="111.2" transform="rotate(-90 136.1 111.2)">D3</text>
<text x="127.6" y="138.3" transform="rotate(-90 127.6 138.3)">C7</text>
<text x="131.1" y="139.8" transform="rotate(-90 131.1 139.8)">0.1uF</text>
<text x="113" y="148.3" transform="rotate(-90 113 148.3)">C8</text>
<text x="113" y="144.7" transform="rotate(-90 113 144.7)">1uF</text>
<text x="125.5" y="152.4" transform="rotate(-90 125.5 152.4)">0.1uF</text>
<text x="132.6" y="152.4" transform="rotate(-90 132.6 152.4)">0.1uF</text>
<text x="112.7" y="160.5" transform="rotate(-90 112.7 160.5)">R1</text>
<text x="116.1" y="160.5" transform="rotate(-90 116.1 160.5)">1K</text>
<text x="125.5" y="157.3" transform="rotate(-90 125.5 157.3)">C5</text>
<text x="132.6" y="157.8" transform="rotate(-90 132.6 157.8)">C6</text>
<text x="107.8" y="163.6" transform="rotate(-90 107.8 163.6)">SW1</text>
<text x="125" y="170.2" transform="rotate(-90 125 170.2)">R5</text>
<text x="128.7" y="170.6" transform="rotate(-90 128.7 170.6)">100</text>
<text x="132.3" y="170.4" transform="rotate(-90 132.3 170.4)">R6</text>
<text x="135.9" y="170.4" transform="rotate(-90 135.9 170.4)">100</text>
<text x="92.7" y="175.5" transform="rotate(-90 92.7 175.5)">C1</text>
<text x="95.5" y="177.6" transform="rotate(-90 95.5 177.6)">0.1uF</text>
<text x="109.2" y="175.5" transform="rotate(-90 109.2 175.5)">C2</text>
<text x="112.1" y="177.4" transform="rotate(-90 112.1 177.4)">0.1uF</text>
<text x="134.5" y="179.8" transform="rotate(-180 134.5 179.8)">.010 75ppm</text>
<text x="130.8" y="181.6" transform="rotate(-180 130.8 181.6)">R30</text>
<text x="130.7" y="204.1" transform="rotate(-90 130.7 204.1)">TB3</text>
</g>
<g font-size="1.1">
<text x="124.5" y="34.7" transform="rotate(-90 124.5 34.7)">GND</text>
<text x="136.9" y="44.8" transform="rotate(-90 136.9 44.8)">P2</text>
<text x="109.3" y="51.1" transform="rotate(-90 109.3 51.1)">REGIN</text>
<text x="119.5" y="54.1" transform="rotate(-90 119.5 54.1)">14</text>
<text x="119.9" y="57.7" transform="rotate(-90 119.9 57.7)">VCC</text>
<text x="122.3" y="54.1" transform="rotate(-90 122.3 54.1)">13</text>
<text x="122.7" y="57.1" transform="rotate(-90 122.7 57.1)">QH</text>
<text x="125.1" y="54.1" transform="rotate(-90 125.1 54.1)">12</text>
<text x="125.5" y="57.1" transform="rotate(-90 125.5 57.1)">QG</text>
<text x="127.9" y="54.1" transform="rotate(-90 127.9 54.1)">11</text>
<text x="128.3" y="56.9" transform="rotate(-90 128.3 56.9)">QF</text>
<text x="130.7" y="54.1" transform="rotate(-90 130.7 54.1)">10</text>
<text x="131.1" y="57" transform="rotate(-90 131.1 57)">QE</text>
<text x="133.5" y="54.1" transform="rotate(-90 133.5 54.1)">9</text>
<text x="133.9" y="58.5" transform="rotate(-90 133.9 58.5)">~CLR</text>
<text x="136.3" y="54.1" transform="rotate(-90 136.3 54.1)">8</text>
<text x="136.7" y="57.6" transform="rotate(-90 136.7 57.6)">CLK</text>
<text x="119.9" y="66" transform="rotate(-90 119.9 66)">A</text>
<text x="122.7" y="66" transform="rotate(-90 122.7 66)">B</text>
<text x="125.5" y="66" transform="rotate(-90 125.5 66)">QA</text>
<text x="128.3" y="66" transform="rotate(-90 128.3 66)">QB</text>
<text x="131.1" y="66" transform="rotate(-90 131.1 66)">QC</text>
<text x="133.9" y="66" transform="rotate(-90 133.9 66)">QD</text>
<text x="136.7" y="66" transform="rotate(-90 136.7 66)">GND</text>
<text x="70.3" y="67.9" transform="rotate(-90 70.3 67.9)">4</text>
<text x="73.1" y="67.9" transform="rotate(-90 73.1 67.9)">3</text>
<text x="75.9" y="67.9" transform="rotate(-90 75.9 67.9)">2</text>
<text x="78.8" y="67.9" transform="rotate(-90 78.8 67.9)">1</text>
<text x="92.8" y="67.9" transform="rotate(-90 92.8 67.9)">4</text>
<text x="95.6" y="67.9" transform="rotate(-90 95.6 67.9)">3</text>
<text x="98.4" y="67.9" transform="rotate(-90 98.4 67.9)">2</text>
<text x="101.2" y="67.9" transform="rotate(-90 101.2 67.9)">1</text>
<text x="119.5" y="67.9" transform="rotate(-90 119.5 67.9)">1</text>
<text x="122.3" y="67.9" transform="rotate(-90 122.3 67.9)">2</text>
<text x="125.1" y="67.9" transform="rotate(-90 125.1 67.9)">3</text>
<text x="127.9" y="67.9" transform="rotate(-90 127.9 67.9)">4</text>
<text x="130.7" y="67.9" transform="rotate(-90 130.7 67.9)">5</text>
<text x="133.5" y="67.9" transform="rotate(-90 133.5 67.9)">6</text>
<text x="136.3" y="67.9" transform="rotate(-90 136.3 67.9)">7</text>
<text x="83.8" y="73.8" transform="rotate(-90 83.8 73.8)">GND</text>
<text x="106.1" y="73.7" transform="rotate(-90 106.1 73.7)">GND</text>
<text x="138.8" y="72.1" transform="rotate(-90 138.8 72.1)">GND</text>
<text x="120" y="86.4" transform="rotate(-90 120 86.4)">P1</text>
<text x="92.1" y="94.2" transform="rotate(-90 92.1 94.2)">GND</text>
<text x="104" y="92.1" transform="rotate(-90 104 92.1)">D2</text>
<text x="83.8" y="96.6" transform="rotate(-90 83.8 96.6)">D1</text>
<text x="113.1" y="101.2" transform="rotate(-90 113.1 101.2)">GND</text>
<text x="116.4" y="115.9" transform="rotate(-90 116.4 115.9)">REGIN</text>
<text x="116.8" y="133.2" transform="rotate(-90 116.8 133.2)">AGND</text>
<text x="90" y="138.3" transform="rotate(-90 90 138.3)">14</text>
<text x="90.4" y="144" transform="rotate(-90 90.4 144)">P3/SDA</text>
<text x="92.8" y="138.3" transform="rotate(-90 92.8 138.3)">13</text>
<text x="93.2" y="143.7" transform="rotate(-90 93.2 143.7)">P4/SCL</text>
<text x="95.6" y="138.3" transform="rotate(-90 95.6 138.3)">12</text>
<text x="98.4" y="138.3" transform="rotate(-90 98.4 138.3)">11</text>
<text x="98.8" y="143" transform="rotate(-90 98.8 143)">P6/TS</text>
<text x="101.2" y="138.3" transform="rotate(-90 101.2 138.3)">10</text>
<text x="101.7" y="142" transform="rotate(-90 101.7 142)">SRN</text>
<text x="104" y="138.3" transform="rotate(-90 104 138.3)">9</text>
<text x="104.5" y="141.8" transform="rotate(-90 104.5 141.8)">SRP</text>
<text x="106.8" y="138.3" transform="rotate(-90 106.8 138.3)">8</text>
<text x="107.3" y="141.9" transform="rotate(-90 107.3 141.9)">VSS</text>
<text x="96.1" y="144.1" transform="rotate(-90 96.1 144.1)">P5/HDQ</text>
<text x="90" y="152.1" transform="rotate(-90 90 152.1)">1</text>
<text x="90.4" y="150.2" transform="rotate(-90 90.4 150.2)">P2</text>
<text x="92.8" y="152.1" transform="rotate(-90 92.8 152.1)">2</text>
<text x="93.2" y="150.2" transform="rotate(-90 93.2 150.2)">VEN</text>
<text x="95.6" y="152.1" transform="rotate(-90 95.6 152.1)">3</text>
<text x="96.1" y="150.2" transform="rotate(-90 96.1 150.2)">P1</text>
<text x="98.4" y="152.1" transform="rotate(-90 98.4 152.1)">4</text>
<text x="98.8" y="150.2" transform="rotate(-90 98.8 150.2)">BAT</text>
<text x="101.2" y="152.1" transform="rotate(-90 101.2 152.1)">5</text>
<text x="101.7" y="150.2" transform="rotate(-90 101.7 150.2)">CE</text>
<text x="104" y="152.1" transform="rotate(-90 104 152.1)">6</text>
<text x="104.5" y="150.2" transform="rotate(-90 104.5 150.2)">REGIN</text>
<text x="106.8" y="152.1" transform="rotate(-90 106.8 152.1)">7</text>
<text x="107.3" y="150.2" transform="rotate(-90 107.3 150.2)">REG25</text>
<text x="90.4" y="160.7" transform="rotate(-90 90.4 160.7)">P2</text>
<text x="96.2" y="160.7" transform="rotate(-90 96.2 160.7)">P1</text>
<text x="115.9" y="171.5" transform="rotate(-90 115.9 171.5)">AGND</text>
<text x="94.9" y="184.7" transform="rotate(-90 94.9 184.7)">AGND</text>
<text x="117.9" y="184.5" transform="rotate(-90 117.9 184.5)">REGIN</text>
<text x="124.1" y="193.3" transform="rotate(-90 124.1 193.3)">AGND</text>
<text x="130.3" y="192.7" transform="rotate(-90 130.3 192.7)">GND</text>
<text x="122.3" y="200" transform="rotate(-90 122.3 200)">1</text>
<text x="124.5" y="198.4" transform="rotate(-180 124.5 198.4)">SH2</text>
<text x="125.1" y="200" transform="rotate(-90 125.1 200)">2</text>
<text x="127.3" y="198.4" transform="rotate(-180 127.3 198.4)">SH1</text>
<text x="127.9" y="200" transform="rotate(-90 127.9 200)">3</text>
</g>
</svg>
